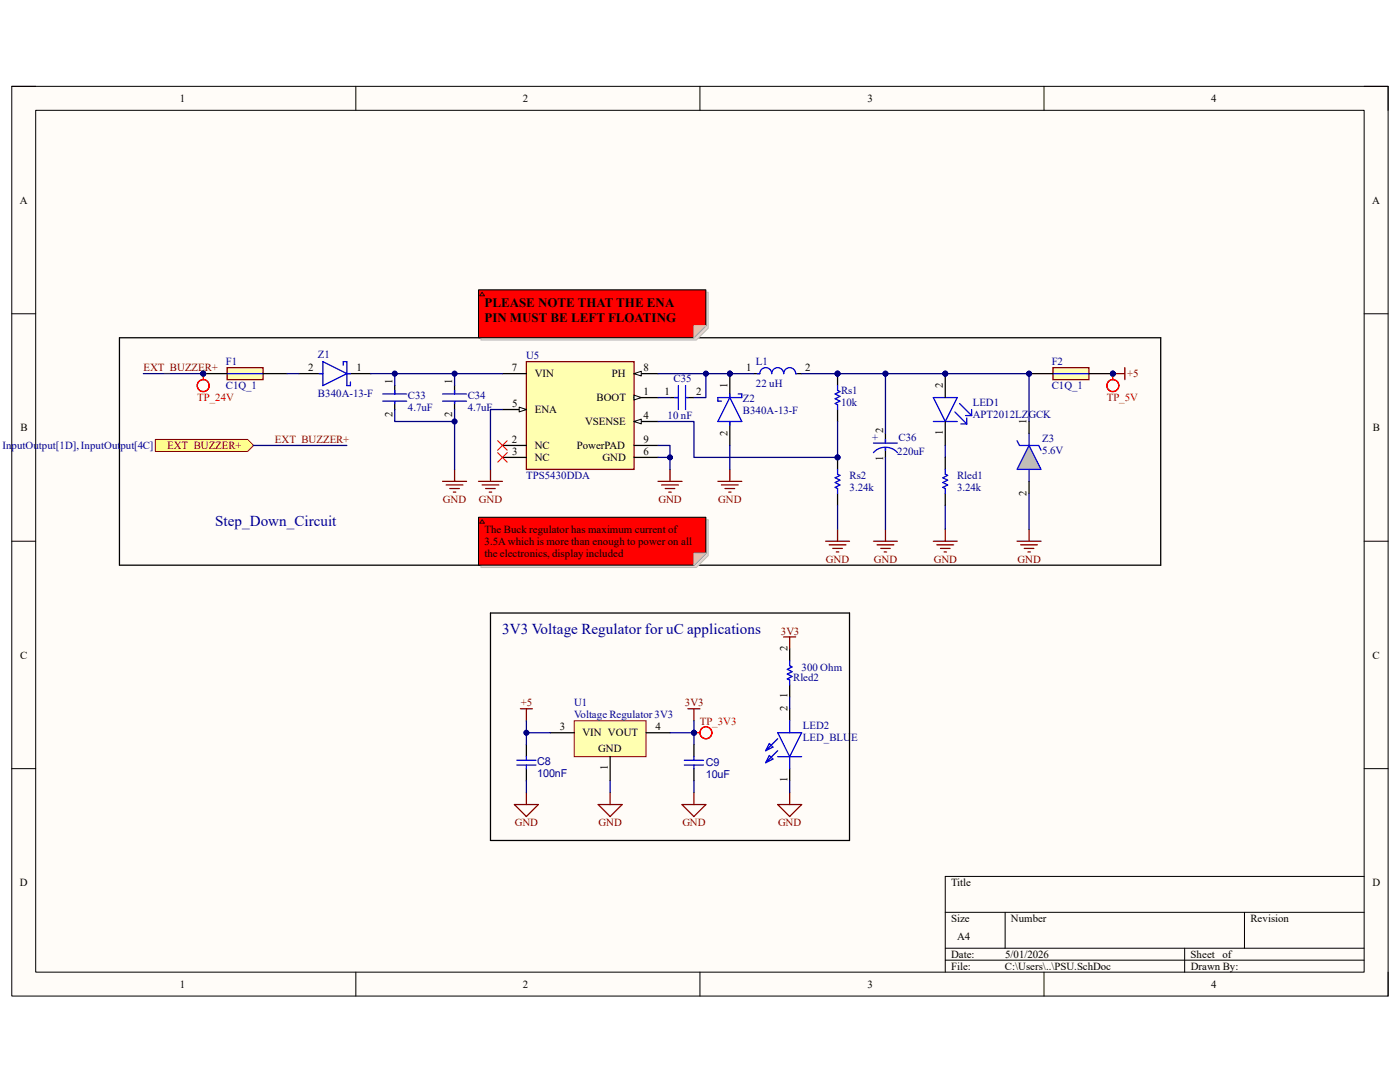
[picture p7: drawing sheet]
<svg xmlns="http://www.w3.org/2000/svg" width="279mm" height="216mm" viewBox="0 0 279 216" stroke-linecap="round" stroke-linejoin="round" font-family="sans-serif">
<path d="M2.3 17.2h274.7v181.6h-274.7z" fill-rule="evenodd" fill="#fffcf8"/>
<path d="M2.3 17.2h274.7v181.6h-274.7z" fill="none" stroke="#000" stroke-width=".2"/>
<path d="M7.1 22h265.1v172h-265.1z" fill-rule="evenodd" fill="#fffcf8"/>
<g fill="none" stroke="#000" stroke-width=".2">
<path d="M2.3 17.2h4.8M71 17.2v4.8M139.7 17.2v4.8M208.4 17.2v4.8M272.2 17.2h4.8v4.8M7.1 22h265.1v172h-265.1zM2.3 62.6h4.8M272.2 62.6h4.8M2.3 108h4.8M272.2 108h4.8M2.3 153.4h4.8M272.2 153.4h4.8"/>
<path d="M272.2 174.9h-83.6v19.1M71 194v4.8M139.7 194v4.8M188.6 182h83.6M188.6 189.2h83.6M188.6 191.6h83.6M200.6 182v7.2M208.4 194v4.8M236.4 189.2v4.8M248.4 182v7.2M277 194v4.8"/>
</g>
<path d="M114.6 143.8h14.3v7.2h-14.3z" fill-rule="evenodd" fill="#ffffb0"/>
<path d="M114.6 143.8h14.3v7.2h-14.3z" fill="none" stroke="#800000" stroke-width=".2"/>
<path d="M97.9 122.3h71.6v45.4h-71.6zM157.6 129.5v2.4M157.6 136.7v2.3M105.1 148.6v2.4M105.1 153.4v2.4M109.8 146.2h4.8M121.8 151v4.8M128.9 146.2h4.8M138.5 148.6v2.4M138.5 153.4v2.4M157.6 141.4v2.4M157.6 153.4v2.4" fill="none" stroke="#000" stroke-width=".25"/>
<g fill="none" stroke="#800000" stroke-width=".25">
<path d="M222.1 74.6h2.4M224.5 73.4v2.4M186.3 108h4.7M187 108.7h3.3M187.7 109.4h1.9M188.4 110.1h.5M188.6 105.6v2.4M156.4 127.1h2.4M157.6 127.1v2.4M103.9 141.4h2.3M105.1 141.4v2.4M105.1 158.2v2.3"/>
<path d="M121.8 158.2v2.3M137.3 141.4h2.4M138.5 141.4v2.4M138.5 158.2v2.3M157.6 158.2v2.3M102.7 160.5h4.7l-2.3 2.4zM119.4 160.5h4.8l-2.4 2.4zM136.1 160.5h4.8l-2.4 2.4zM155.2 160.5h4.8l-2.4 2.4z"/>
</g>
<g fill="none" stroke="#00f" stroke-width=".25">
<path d="M157.6 131.9v.9l.5 .3-1 .5 1 .4-1 .5 1 .5-1 .5 .5 .2v1M103.1 151.7h3.9M103.1 152.7h3.9M105.1 151v.7M105.1 152.7v.7M136.6 151.7h3.8M136.6 152.7h3.8M138.5 151v.7M138.5 152.7v.7M153.5 150.7l.8 .8-1.5 .7zM153.5 148.4l.8 .7-1.5 .7zM155.2 146.2h4.8l-2.4 4.8z"/>
<path d="M155.2 151h4.8M155.2 149.8l-2.4 2.4M155.2 147.4l-2.4 2.4M157.6 143.8v2.4M157.6 151v2.4"/>
</g>
<circle cx="222.1" cy="74.6" r=".48" fill="#000080"/>
<circle cx="222.1" cy="74.6" r=".48" fill="none" stroke="#000080" stroke-width=".2"/>
<circle cx="188.6" cy="74.6" r=".48" fill="#000080"/>
<circle cx="188.6" cy="74.6" r=".48" fill="none" stroke="#000080" stroke-width=".2"/>
<path d="M186.3 79.3h4.7l-2.4 4.8zM186.3 84.1h4.7M190.6 82.2l2.3 2.4M191.5 80.5l2.4 2.4M191.8 84.6h1.1M192.7 82.9h1.2M192.9 83.4v1.2M193.9 81.7v1.2" fill="none" stroke="#00f" stroke-width=".25"/>
<path d="M188.6 74.6v4.7" fill="none" stroke="#000" stroke-width=".25"/>
<circle cx="188.6" cy="74.6" r=".48" fill="#000080"/>
<circle cx="188.6" cy="74.6" r=".48" fill="none" stroke="#000080" stroke-width=".2"/>
<path d="M188.6 84.1v4.8" fill="none" stroke="#000" stroke-width=".25"/>
<path d="M105.1 72.2h21.4v21.5h-21.4z" fill-rule="evenodd" fill="#ffffb0"/>
<path d="M105.1 72.2h21.4v21.5h-21.4z" fill="none" stroke="#800000" stroke-width=".25"/>
<path d="M100.3 74.6h4.8M126.5 79.3h4.8" fill="none" stroke="#000" stroke-width=".25"/>
<path d="M126.5 78.9l1.5 .4-1.5 .5z" fill="#f8fcff"/>
<path d="M126.5 78.9l1.5 .4-1.5 .5z" fill="none" stroke="#000" stroke-width=".2"/>
<path d="M100.3 81.7h4.8" fill="none" stroke="#000" stroke-width=".25"/>
<path d="M103.6 81.2l1.5 .5-1.5 .5z" fill="#f8fcff"/>
<path d="M103.6 81.2l1.5 .5-1.5 .5z" fill="none" stroke="#000" stroke-width=".2"/>
<path d="M126.5 74.6h4.8" fill="none" stroke="#000" stroke-width=".25"/>
<path d="M126.5 74.6l1.5-.5v.9z" fill="#f8fcff"/>
<path d="M126.5 74.6l1.5-.5v.9z" fill="none" stroke="#000" stroke-width=".2"/>
<path d="M126.5 84.1h4.8" fill="none" stroke="#000" stroke-width=".25"/>
<path d="M126.5 84.1l1.5-.5v1z" fill="#f8fcff"/>
<path d="M126.5 84.1l1.5-.5v1z" fill="none" stroke="#000" stroke-width=".2"/>
<path d="M100.3 88.9h4.8M100.3 91.3h4.8M126.5 88.9h4.8M126.5 91.3h4.8" fill="none" stroke="#000" stroke-width=".25"/>
<circle cx="145.7" cy="74.6" r=".48" fill="#000080"/>
<circle cx="145.7" cy="74.6" r=".48" fill="none" stroke="#000080" stroke-width=".2"/>
<path d="M145.7 74.6v4.7M145.7 84.1v4.8" fill="none" stroke="#000" stroke-width=".25"/>
<circle cx="145.7" cy="74.6" r=".48" fill="#000080"/>
<circle cx="145.7" cy="74.6" r=".48" fill="none" stroke="#000080" stroke-width=".2"/>
<path d="M145.7 79.3l2.3 4.8h-4.7zM145.7 78.6v.7M147.3 78.6h.7v.7h-4.7v.7h.7M145.7 84.1v.7" fill="none" stroke="#00f" stroke-width=".25"/>
<circle cx="167.1" cy="74.6" r=".48" fill="#000080"/>
<circle cx="167.1" cy="74.6" r=".48" fill="none" stroke="#000080" stroke-width=".2"/>
<path d="M167.2 74.6v2.3M167.2 81.7v2.4" fill="none" stroke="#000" stroke-width=".25"/>
<circle cx="167.1" cy="74.6" r=".48" fill="#000080"/>
<circle cx="167.1" cy="74.6" r=".48" fill="none" stroke="#000080" stroke-width=".2"/>
<path d="M134.7 79.3h.7M135.4 76.9v4.8M136.8 76.9v4.8M137.1 79.3h.2M167.2 76.9v1l.4 .2-.9 .5 .9 .5-.9 .5 .9 .4-.9 .5 .5 .3v.9M174.3 90.3a3.2 3.2 0 0 1 4.8 0M174.3 88.4h4.8M176.7 87.7v.7M176.7 89.4v.4" fill="none" stroke="#00f" stroke-width=".25"/>
<path d="M131.3 96h4.8M132 96.8h3.4M132.8 97.5h1.9M133.5 98.2h.4M133.7 93.7v2.3M143.3 96h4.7M144 96.8h3.3M144.7 97.5h1.9M145.4 98.2h.5M145.7 93.7v2.3" fill="none" stroke="#800000" stroke-width=".25"/>
<path d="M133.7 79.3h1.7M137.1 79.3h1.4M176.7 86.5v1.9M176.7 89.4v1.9" fill="none" stroke="#000" stroke-width=".25"/>
<circle cx="167.1" cy="91.3" r=".48" fill="#000080"/>
<circle cx="167.1" cy="91.3" r=".48" fill="none" stroke="#000080" stroke-width=".2"/>
<path d="M167.2 91.3v2.4" fill="none" stroke="#000" stroke-width=".25"/>
<circle cx="167.1" cy="91.3" r=".48" fill="#000080"/>
<circle cx="167.1" cy="91.3" r=".48" fill="none" stroke="#000080" stroke-width=".2"/>
<path d="M59.7 74.6h4.7M69.2 74.6h4.8M78.8 76.9v1.7M90.7 76.9v1.7M78.8 80.3v1.4M90.7 80.3v1.4M167.2 98.4v2.4" fill="none" stroke="#000" stroke-width=".25"/>
<g fill="none" stroke="#00f" stroke-width=".25">
<path d="M63.7 74.6h.7M64.4 72.2l4.8 2.4-4.8 2.3zM68.5 72.9v-.7h.7v4.7h.7v-.7M69.2 74.6h.7M76.4 78.6h4.8M78.8 77.9v.7M88.3 78.6h4.8M90.7 77.9v.7M76.4 80h4.8M78.8 80.3v.2M88.3 80h4.8M90.7 80.3v.2"/>
<path d="M167.2 93.7v.9l.4 .3-.9 .4 .9 .5-.9 .5 .9 .5-.9 .4 .5 .3v.9"/>
</g>
<path d="M88.3 96h4.8M89 96.8h3.4M89.8 97.5h1.9M90.5 98.2h.5M90.7 93.7v2.3M174.3 108h4.8M175 108.7h3.4M175.8 109.4h1.9M176.5 110.1h.4M176.7 105.6v2.4" fill="none" stroke="#800000" stroke-width=".25"/>
<path d="M205.4 88.9l2.4 4.8h-4.8z" fill="#c0c0c0"/>
<path d="M203 87.9l.5 1h3.8l.5 .9M205.4 88.9l2.4 4.8h-4.8zM205.4 86.5v2.4M205.4 93.7v2.4" fill="none" stroke="#00f" stroke-width=".25"/>
<path d="M205.4 84.1v2.4M205.4 96.1v2.3" fill="none" stroke="#000" stroke-width=".25"/>
<circle cx="205.4" cy="74.6" r=".48" fill="#000080"/>
<circle cx="205.4" cy="74.6" r=".48" fill="none" stroke="#000080" stroke-width=".2"/>
<circle cx="222.1" cy="74.6" r=".48" fill="#000080"/>
<circle cx="222.1" cy="74.6" r=".48" fill="none" stroke="#000080" stroke-width=".2"/>
<path d="M210.1 73.4h7.2v2.4h-7.2z" fill-rule="evenodd" fill="#ffffb0"/>
<path d="M210.1 73.4h7.2v2.4h-7.2z" fill="none" stroke="#800000" stroke-width=".25"/>
<path d="M210.1 74.6h7.2" fill="none" stroke="#00f" stroke-width=".25"/>
<path d="M205.4 74.6h4.7" fill="none" stroke="#000" stroke-width=".25"/>
<circle cx="205.4" cy="74.6" r=".48" fill="#000080"/>
<circle cx="205.4" cy="74.6" r=".48" fill="none" stroke="#000080" stroke-width=".2"/>
<path d="M217.3 74.6h4.8" fill="none" stroke="#000" stroke-width=".25"/>
<circle cx="222.1" cy="74.6" r=".48" fill="#000080"/>
<circle cx="222.1" cy="74.6" r=".48" fill="none" stroke="#000080" stroke-width=".2"/>
<path d="M203 108h4.8M203.7 108.7h3.3M204.4 109.4h1.9M205.1 110.1h.5M205.4 105.6v2.4" fill="none" stroke="#800000" stroke-width=".25"/>
<circle cx="40.6" cy="74.5" r=".48" fill="#000080"/>
<circle cx="40.6" cy="74.5" r=".48" fill="none" stroke="#000080" stroke-width=".2"/>
<path d="M45.3 73.4h7.2v2.3h-7.2z" fill-rule="evenodd" fill="#ffffb0"/>
<path d="M45.3 73.4h7.2v2.3h-7.2z" fill="none" stroke="#800000" stroke-width=".25"/>
<path d="M45.3 74.6h7.2" fill="none" stroke="#00f" stroke-width=".25"/>
<path d="M40.6 74.6h4.7" fill="none" stroke="#000" stroke-width=".25"/>
<circle cx="40.6" cy="74.5" r=".48" fill="#000080"/>
<circle cx="40.6" cy="74.5" r=".48" fill="none" stroke="#000080" stroke-width=".2"/>
<path d="M52.5 74.6h4.8" fill="none" stroke="#000" stroke-width=".25"/>
<circle cx="40.6" cy="74.5" r=".48" fill="#000080"/>
<circle cx="40.6" cy="74.5" r=".48" fill="none" stroke="#000080" stroke-width=".2"/>
<path d="M40.6 74.6v1.1" fill="none" stroke="#f00" stroke-width=".25"/>
<circle cx="40.6" cy="74.5" r=".48" fill="#000080"/>
<circle cx="40.6" cy="74.5" r=".48" fill="none" stroke="#000080" stroke-width=".2"/>
<circle cx="40.6" cy="76.9" r="1.19" fill="none" stroke="#f00" stroke-width=".25"/>
<circle cx="222.1" cy="74.6" r=".48" fill="#000080"/>
<circle cx="222.1" cy="74.6" r=".48" fill="none" stroke="#000080" stroke-width=".2"/>
<path d="M222.1 74.6v1.2" fill="none" stroke="#f00" stroke-width=".25"/>
<circle cx="222.1" cy="74.6" r=".48" fill="#000080"/>
<circle cx="222.1" cy="74.6" r=".48" fill="none" stroke="#000080" stroke-width=".2"/>
<circle cx="222.1" cy="76.9" r="1.19" fill="none" stroke="#f00" stroke-width=".25"/>
<circle cx="138.5" cy="146.2" r=".48" fill="#000080"/>
<circle cx="138.5" cy="146.2" r=".48" fill="none" stroke="#000080" stroke-width=".2"/>
<path d="M138.5 146.2h1.2" fill="none" stroke="#f00" stroke-width=".25"/>
<circle cx="138.5" cy="146.2" r=".48" fill="#000080"/>
<circle cx="138.5" cy="146.2" r=".48" fill="none" stroke="#000080" stroke-width=".2"/>
<circle cx="140.9" cy="146.2" r="1.19" fill="none" stroke="#f00" stroke-width=".25"/>
<path d="M95.5 96h4.8M96.2 96.8h3.4M96.9 97.5h1.9M97.6 98.2h.5M97.9 93.7v2.3M164.8 108h4.7M165.5 108.7h3.3M166.2 109.4h1.9M166.9 110.1h.5M167.2 105.6v2.4" fill="none" stroke="#800000" stroke-width=".25"/>
<path d="M99.3 87.9l1.9 1.9M99.3 90.3l1.9 1.9M101.2 87.9l-1.9 1.9M101.2 90.3l-1.9 1.9" fill="none" stroke="#f00" stroke-width=".2"/>
<path d="M23.8 67.4h207.8v45.4h-207.8zM150.4 74.6h1.2M158.8 74.6h1.2" fill="none" stroke="#000" stroke-width=".25"/>
<path d="M151.1 74.6h.5a1.19 1.19 0 0 1 1.2-1.2 1.19 1.19 0 0 1 1.2 1.2 1.19 1.19 0 0 1 1.2-1.2 1.19 1.19 0 0 1 1.2 1.2 1.2 1.2 0 0 1 1.2-1.2 1.2 1.2 0 0 1 1.2 1.2h.2" fill="none" stroke="#00f" stroke-width=".25"/>
<path d="M109.8 146.2h-4.7v2.4" fill="none" stroke="#000080" stroke-width=".25"/>
<circle cx="105.1" cy="146.2" r=".48" fill="#000080"/>
<circle cx="105.1" cy="146.2" r=".48" fill="none" stroke="#000080" stroke-width=".2"/>
<path d="M105.1 143.8v2.4" fill="none" stroke="#000080" stroke-width=".25"/>
<circle cx="105.1" cy="146.2" r=".48" fill="#000080"/>
<circle cx="105.1" cy="146.2" r=".48" fill="none" stroke="#000080" stroke-width=".2"/>
<path d="M105.1 155.8v2.4M121.8 155.8v2.4M133.7 146.2h4.8v2.4" fill="none" stroke="#000080" stroke-width=".25"/>
<circle cx="138.5" cy="146.2" r=".48" fill="#000080"/>
<circle cx="138.5" cy="146.2" r=".48" fill="none" stroke="#000080" stroke-width=".2"/>
<path d="M138.5 143.8v2.4M138.5 155.8v2.4" fill="none" stroke="#000080" stroke-width=".25"/>
<circle cx="138.5" cy="146.2" r=".48" fill="#000080"/>
<circle cx="138.5" cy="146.2" r=".48" fill="none" stroke="#000080" stroke-width=".2"/>
<path d="M131.3 88.9h2.4v2.4h-2.4M145.7 88.9v4.8M188.6 88.9v2.4M188.6 100.8v4.8M157.6 139v2.4M157.6 155.8v2.4" fill="none" stroke="#000080" stroke-width=".25"/>
<circle cx="133.7" cy="91.3" r=".48" fill="#000080"/>
<circle cx="133.7" cy="91.3" r=".48" fill="none" stroke="#000080" stroke-width=".2"/>
<path d="M133.7 91.3v2.4" fill="none" stroke="#000080" stroke-width=".25"/>
<circle cx="133.7" cy="91.3" r=".48" fill="#000080"/>
<circle cx="133.7" cy="91.3" r=".48" fill="none" stroke="#000080" stroke-width=".2"/>
<path d="M131.3 79.3h2.4M140.9 74.6v4.7h-2.4" fill="none" stroke="#000080" stroke-width=".25"/>
<circle cx="140.9" cy="74.6" r=".48" fill="#000080"/>
<circle cx="140.9" cy="74.6" r=".48" fill="none" stroke="#000080" stroke-width=".2"/>
<path d="M131.3 84.1h7.2v7.2h28.7v-7.2" fill="none" stroke="#000080" stroke-width=".25"/>
<circle cx="167.1" cy="91.3" r=".48" fill="#000080"/>
<circle cx="167.1" cy="91.3" r=".48" fill="none" stroke="#000080" stroke-width=".2"/>
<path d="M100.3 74.6h-9.6v2.3" fill="none" stroke="#000080" stroke-width=".25"/>
<circle cx="90.7" cy="74.6" r=".48" fill="#000080"/>
<circle cx="90.7" cy="74.6" r=".48" fill="none" stroke="#000080" stroke-width=".2"/>
<path d="M90.7 74.6h-11.9v2.3" fill="none" stroke="#000080" stroke-width=".25"/>
<circle cx="90.7" cy="74.6" r=".48" fill="#000080"/>
<circle cx="90.7" cy="74.6" r=".48" fill="none" stroke="#000080" stroke-width=".2"/>
<circle cx="78.8" cy="74.5" r=".48" fill="#000080"/>
<circle cx="78.8" cy="74.5" r=".48" fill="none" stroke="#000080" stroke-width=".2"/>
<path d="M78.8 81.7v2.4h11.9" fill="none" stroke="#000080" stroke-width=".25"/>
<circle cx="90.7" cy="84.1" r=".48" fill="#000080"/>
<circle cx="90.7" cy="84.1" r=".48" fill="none" stroke="#000080" stroke-width=".2"/>
<path d="M131.3 74.6h14.4" fill="none" stroke="#000080" stroke-width=".25"/>
<circle cx="140.9" cy="74.6" r=".48" fill="#000080"/>
<circle cx="140.9" cy="74.6" r=".48" fill="none" stroke="#000080" stroke-width=".2"/>
<circle cx="145.7" cy="74.6" r=".48" fill="#000080"/>
<circle cx="145.7" cy="74.6" r=".48" fill="none" stroke="#000080" stroke-width=".2"/>
<path d="M90.7 81.7v12" fill="none" stroke="#000080" stroke-width=".25"/>
<circle cx="90.7" cy="84.1" r=".48" fill="#000080"/>
<circle cx="90.7" cy="84.1" r=".48" fill="none" stroke="#000080" stroke-width=".2"/>
<path d="M57.3 74.6h2.4M74 74.6h4.8" fill="none" stroke="#000080" stroke-width=".25"/>
<circle cx="78.8" cy="74.5" r=".48" fill="#000080"/>
<circle cx="78.8" cy="74.5" r=".48" fill="none" stroke="#000080" stroke-width=".2"/>
<path d="M167.2 74.6h9.5" fill="none" stroke="#000080" stroke-width=".25"/>
<circle cx="167.1" cy="74.6" r=".48" fill="#000080"/>
<circle cx="167.1" cy="74.6" r=".48" fill="none" stroke="#000080" stroke-width=".2"/>
<circle cx="176.7" cy="74.6" r=".48" fill="#000080"/>
<circle cx="176.7" cy="74.6" r=".48" fill="none" stroke="#000080" stroke-width=".2"/>
<path d="M176.7 74.6h11.9" fill="none" stroke="#000080" stroke-width=".25"/>
<circle cx="176.7" cy="74.6" r=".48" fill="#000080"/>
<circle cx="176.7" cy="74.6" r=".48" fill="none" stroke="#000080" stroke-width=".2"/>
<circle cx="188.6" cy="74.6" r=".48" fill="#000080"/>
<circle cx="188.6" cy="74.6" r=".48" fill="none" stroke="#000080" stroke-width=".2"/>
<path d="M176.7 74.6v11.9" fill="none" stroke="#000080" stroke-width=".25"/>
<circle cx="176.7" cy="74.6" r=".48" fill="#000080"/>
<circle cx="176.7" cy="74.6" r=".48" fill="none" stroke="#000080" stroke-width=".2"/>
<path d="M188.6 74.6h16.8v9.5" fill="none" stroke="#000080" stroke-width=".25"/>
<circle cx="188.6" cy="74.6" r=".48" fill="#000080"/>
<circle cx="188.6" cy="74.6" r=".48" fill="none" stroke="#000080" stroke-width=".2"/>
<circle cx="205.4" cy="74.6" r=".48" fill="#000080"/>
<circle cx="205.4" cy="74.6" r=".48" fill="none" stroke="#000080" stroke-width=".2"/>
<path d="M145.7 74.6h4.7M100.3 81.7h-2.4v12M176.7 91.3v14.3M205.4 98.4v7.2M167.2 100.8v4.8" fill="none" stroke="#000080" stroke-width=".25"/>
<circle cx="145.7" cy="74.6" r=".48" fill="#000080"/>
<circle cx="145.7" cy="74.6" r=".48" fill="none" stroke="#000080" stroke-width=".2"/>
<path d="M160 74.6h7.2" fill="none" stroke="#000080" stroke-width=".25"/>
<circle cx="167.1" cy="74.6" r=".48" fill="#000080"/>
<circle cx="167.1" cy="74.6" r=".48" fill="none" stroke="#000080" stroke-width=".2"/>
<path d="M188.6 91.3v2.4M188.6 98.4v2.4" fill="none" stroke="#000" stroke-width=".25"/>
<path d="M188.6 93.7v.9l.5 .3-.9 .4 .9 .5-.9 .5 .9 .5-.9 .5 .4 .2v.9" fill="none" stroke="#00f" stroke-width=".25"/>
<path d="M28.6 74.6h12" fill="none" stroke="#000080" stroke-width=".25"/>
<circle cx="40.6" cy="74.5" r=".48" fill="#000080"/>
<circle cx="40.6" cy="74.5" r=".48" fill="none" stroke="#000080" stroke-width=".2"/>
<path d="M31 87.7h18.4l1.2 1.2-1.2 1.2h-18.4z" fill-rule="evenodd" fill="#ffff80"/>
<path d="M31 87.7h18.4l1.2 1.2-1.2 1.2h-18.4z" fill="none" stroke="#800000" stroke-width=".2"/>
<path d="M50.6 88.9h18.6" fill="none" stroke="#000080" stroke-width=".25"/>
<path d="M96 103.7h45.4v7.2l-2.4 2.3h-43z" fill-rule="evenodd" fill="#e0d6d2"/>
<path d="M96 103.7h45.4v7.2l-2.4 2.3h-43z" fill="none" stroke="#bfbdba" stroke-width=".2"/>
<path d="M95.5 103.2h45.4v7.2l-2.4 2.4h-43z" fill-rule="evenodd" fill="#f00"/>
<path d="M95.5 103.2h45.4v7.2l-2.4 2.4h-43z" fill="none" stroke="#000" stroke-width=".2"/>
<path d="M138.5 110.4h2.4l-2.4 2.4z" fill="#f2bdba"/>
<path d="M138.5 110.4h2.4l-2.4 2.4z" fill="none" stroke="#bfbdba" stroke-width=".2"/>
<path d="M96.2 103.7l.5 .7h-1z" fill="#f00"/>
<path d="M96.2 103.7l.5 .7h-1z" fill="none" stroke="#300" stroke-width=".2"/>
<path d="M96 58.3h45.4v7.2l-2.4 2.4h-43z" fill-rule="evenodd" fill="#e0d6d2"/>
<path d="M96 58.3h45.4v7.2l-2.4 2.4h-43z" fill="none" stroke="#bfbdba" stroke-width=".2"/>
<path d="M95.5 57.8h45.4v7.2l-2.4 2.4h-43z" fill-rule="evenodd" fill="#f00"/>
<path d="M95.5 57.8h45.4v7.2l-2.4 2.4h-43z" fill="none" stroke="#000" stroke-width=".2"/>
<path d="M138.5 65h2.4l-2.4 2.4z" fill="#f2bdba"/>
<path d="M138.5 65h2.4l-2.4 2.4z" fill="none" stroke="#bfbdba" stroke-width=".2"/>
<path d="M96.2 58.3l.5 .7h-1z" fill="#f00"/>
<path d="M96.2 58.3l.5 .7h-1z" fill="none" stroke="#300" stroke-width=".2"/>
<g font-size="3" fill="#000080">
<text x="42.9" y="104.9">Step_Down_Circuit</text>
<text x="100.2" y="126.4">3V3 Voltage Regulator for uC applications</text>
</g>
<g font-size="2.6">
<text x="96.7" y="61.3">PLEASE NOTE THAT THE ENA</text>
<text x="96.7" y="64.2">PIN MUST BE LEFT FLOATING</text>
</g>
<g font-size="2.2">
<text x="35.9" y="20.4">1</text>
<text x="104.4" y="20.4">2</text>
<text x="173.1" y="20.4">3</text>
<text x="241.7" y="20.4">4</text>
<text x="3.9" y="40.6">A</text>
<text x="273.9" y="40.6">A</text>
<text x="61.5" y="74.1">2</text>
<text x="71.1" y="74.1">1</text>
<text x="78.3" y="76.7" transform="rotate(-90 78.3 76.7)">1</text>
<text x="90.3" y="76.7" transform="rotate(-90 90.3 76.7)">1</text>
<text x="102.2" y="74.1">7</text>
<text x="106.7" y="75.3">VIN</text>
<text x="122.1" y="75.3">PH</text>
<text x="128.4" y="74.1">8</text>
<text x="145.2" y="77.4" transform="rotate(-90 145.2 77.4)">1</text>
<text x="148.9" y="74.1">1</text>
<text x="160.7" y="74.1">2</text>
<text x="188.2" y="77.4" transform="rotate(-90 188.2 77.4)">2</text>
<text x="78.3" y="83.2" transform="rotate(-90 78.3 83.2)">2</text>
<text x="90.3" y="83.2" transform="rotate(-90 90.3 83.2)">2</text>
<text x="102.2" y="81.3">5</text>
<text x="106.7" y="82.5">ENA</text>
<text x="119" y="80.1">BOOT</text>
<text x="128.4" y="78.9">1</text>
<text x="128.4" y="83.7">4</text>
<text x="132.6" y="78.9">1</text>
<text x="138.9" y="78.9">2</text>
<text x="4.1" y="86">B</text>
<text x="102.2" y="88.4">2</text>
<text x="106.7" y="89.6">NC</text>
<text x="115.1" y="89.6">PowerPAD</text>
<text x="116.8" y="84.8">VSENSE</text>
<text x="128.4" y="88.4">9</text>
<text x="145.2" y="87" transform="rotate(-90 145.2 87)">2</text>
<text x="176.2" y="86.5" transform="rotate(-90 176.2 86.5)">2</text>
<text x="188.2" y="86.8" transform="rotate(-90 188.2 86.8)">1</text>
<text x="204.9" y="84.6" transform="rotate(-90 204.9 84.6)">1</text>
<text x="274" y="86">B</text>
<text x="102.2" y="90.8">3</text>
<text x="106.7" y="92">NC</text>
<text x="120.3" y="92">GND</text>
<text x="128.4" y="90.8">6</text>
<text x="176.2" y="92.1" transform="rotate(-90 176.2 92.1)">1</text>
<text x="204.9" y="98.9" transform="rotate(-90 204.9 98.9)">2</text>
<text x="96.7" y="106.3">The Buck regulator has maximum current of</text>
<text x="96.7" y="108.7">3.5A which is more than enough to power on all</text>
<text x="96.7" y="111.1">the electronics, display included</text>
<text x="4" y="131.4">C</text>
<text x="157.1" y="130" transform="rotate(-90 157.1 130)">2</text>
<text x="273.9" y="131.4">C</text>
<text x="157.1" y="141.9" transform="rotate(-90 157.1 141.9)">2</text>
<text x="157.1" y="139.4" transform="rotate(-90 157.1 139.4)">1</text>
<text x="111.8" y="145.8">3</text>
<text x="116.2" y="146.9">VIN VOUT</text>
<text x="130.9" y="145.8">4</text>
<text x="119.4" y="150">GND</text>
<text x="121.3" y="153.7" transform="rotate(-90 121.3 153.7)">1</text>
<text x="157.1" y="156.1" transform="rotate(-90 157.1 156.1)">1</text>
<text x="4" y="176.8">D</text>
<text x="189.8" y="176.8">Title</text>
<text x="273.9" y="176.8">D</text>
<text x="189.8" y="184">Size</text>
<text x="201.8" y="184">Number</text>
<text x="249.6" y="184">Revision</text>
<text x="189.8" y="191.1">Date:</text>
<text x="191" y="187.5">A4</text>
<text x="200.6" y="191.1">5/01/2026</text>
<text x="237.6" y="191.1">Sheet</text>
<text x="244" y="191.1">of</text>
<text x="35.9" y="197.1">1</text>
<text x="104.4" y="197.1">2</text>
<text x="173.1" y="197.1">3</text>
<text x="189.8" y="193.5">File:</text>
<text x="200.6" y="193.5">C:\Users\..\PSU.SchDoc</text>
<text x="237.6" y="193.5">Drawn By:</text>
<text x="241.7" y="197.1">4</text>
</g>
<g font-size="2.2" fill="#000080">
<text x="63.5" y="71.5">Z1</text>
<text x="105" y="71.7">U5</text>
<text x="45.1" y="72.9">F1</text>
<text x="45.1" y="77.7">C1Q_1</text>
<text x="134.4" y="76.2">C35</text>
<text x="150.9" y="72.9">L1</text>
<text x="150.9" y="77.2">22 uH</text>
<text x="209.9" y="72.9">F2</text>
<text x="209.9" y="77.7">C1Q_1</text>
<text x="63.5" y="79.1">B340A-13-F</text>
<text x="81.4" y="82">4.7uF</text>
<text x="81.4" y="79.6">C33</text>
<text x="93.3" y="82">4.7uF</text>
<text x="93.3" y="79.6">C34</text>
<text x="133.2" y="83.7">10 nF</text>
<text x="148.3" y="80.3">Z2</text>
<text x="148.3" y="82.7">B340A-13-F</text>
<text x="167.9" y="81">10k</text>
<text x="167.9" y="78.6">Rs1</text>
<text x="194.1" y="81">LED1</text>
<text x="194.1" y="83.4">APT2012LZGCK</text>
<text x="-.4" y="89.6">, InputOutput[1D], InputOutput[4C]</text>
<text x="174.1" y="87.9">+</text>
<text x="179.3" y="87.9">C36</text>
<text x="208" y="88.2">Z3</text>
<text x="105" y="95.6">TPS5430DDA</text>
<text x="169.5" y="95.6">Rs2</text>
<text x="179.1" y="90.8">220uF</text>
<text x="191" y="95.6">Rled1</text>
<text x="208" y="90.6">5.6V</text>
<text x="169.5" y="98">3.24k</text>
<text x="191" y="98">3.24k</text>
<text x="158.3" y="136">Rled2</text>
<text x="160" y="133.8">300 Ohm</text>
<text x="114.6" y="141">U1</text>
<text x="114.6" y="143.3">Voltage Regulator 3V3</text>
<text x="160.2" y="145.5">LED2</text>
<text x="160.2" y="147.9">LED_BLUE</text>
<text x="107.2" y="152.7">C8</text>
<text x="107.2" y="155.1">100nF</text>
<text x="140.8" y="152.9">C9</text>
<text x="140.8" y="155.3">10uF</text>
</g>
<g font-size="2.2" fill="#800000">
<text x="28.6" y="74.1">EXT_BUZZER+</text>
<text x="225" y="75.3">+5</text>
<text x="33.4" y="89.6">EXT_BUZZER+</text>
<text x="54.9" y="88.4">EXT_BUZZER+</text>
<text x="88.4" y="100.4">GND</text>
<text x="95.6" y="100.4">GND</text>
<text x="131.4" y="100.4">GND</text>
<text x="143.3" y="100.4">GND</text>
<text x="164.8" y="112.3">GND</text>
<text x="174.4" y="112.3">GND</text>
<text x="186.4" y="112.3">GND</text>
<text x="203.1" y="112.3">GND</text>
<text x="155.8" y="126.7">3V3</text>
<text x="104" y="141">+5</text>
<text x="136.7" y="141">3V3</text>
<text x="102.7" y="164.8">GND</text>
<text x="119.5" y="164.8">GND</text>
<text x="136.2" y="164.8">GND</text>
<text x="155.3" y="164.8">GND</text>
</g>
<g font-size="2.2" fill="#f00">
<text x="39.4" y="80.1">TP_24V</text>
<text x="220.9" y="80.1">TP_5V</text>
<text x="139.7" y="144.6">TP_3V3</text>
</g>
</svg>
